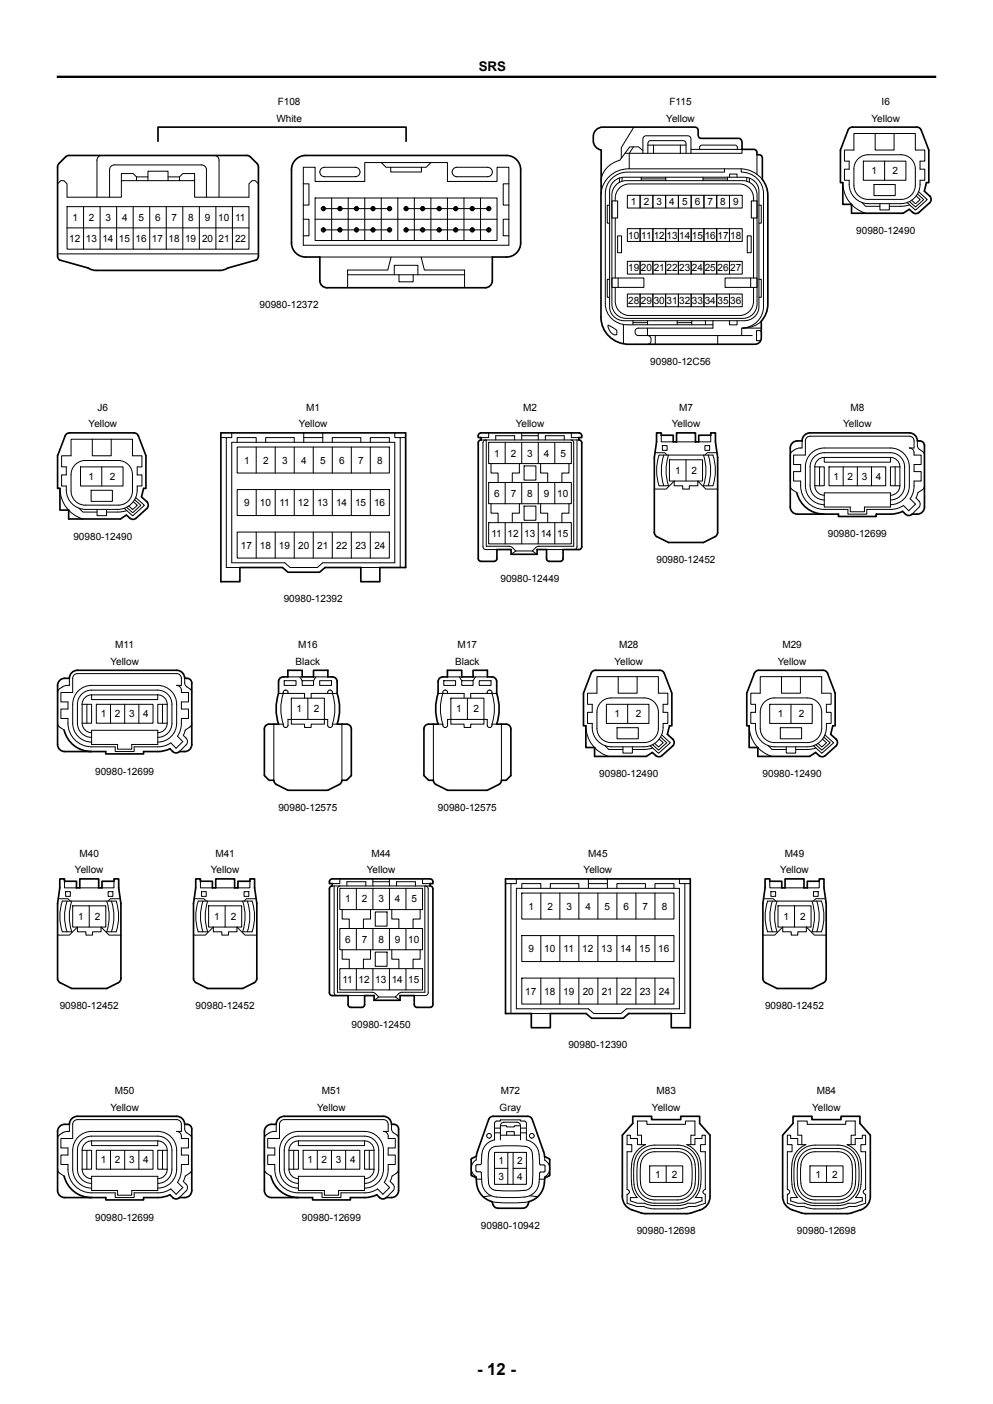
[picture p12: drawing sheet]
<svg xmlns="http://www.w3.org/2000/svg" width="210mm" height="297mm" viewBox="0 0 210 297" stroke-linecap="round" stroke-linejoin="round" font-family="sans-serif">
<g fill="none" stroke="#000" stroke-width=".21">
<path d="M12.2 38.9l.6-.7h.7l.7 .7v2.8h11.5v-3.5h15.5v3.5h11.5v-2.8l.6-.7h.7l.6 .7M21.5 32.9a1 1 0 0 0-1 1v7.8M28.9 38.2v-.8l-.7-.7h-2.5v1.5M28.9 37.4h2.4M31.3 38.2v-2h4.2v2M35.5 37.4h2.5M38 38.2v-.8l.7-.7h2.5v1.5M45.3 32.9a1 1 0 0 1 1 1v7.8M64.1 35.4h2.5v3h10.5v-4h17.5v4h10.5v-3h2.5v16.5h-43.5zM64.1 38.9h1.2v4.5h-1.2M67.9 35.7l.7-.3h6.5a1 1 0 0 1 1 1 1 1 0 0 1-1 1h-6.5a1 1 0 0 1-.9-.6 1 1 0 0 1 .2-1.1zM80.6 34.4l1 1h8.5l1-1"/>
<path d="M82.6 35.4v1h6.5v-1M95.9 35.7l.7-.3h6.5a1 1 0 0 1 1 1 1 1 0 0 1-1 1h-6.5a1 1 0 0 1-.9-.6 1 1 0 0 1 .2-1.1zM107.6 38.9h-1.2v4.5h1.2M129.6 38.6a3.2 3.2 0 0 1 2.4-1.1h25.4a3 3 0 0 1 3.1 2.9v24.5a3 3 0 0 1-3.1 2.9h-25.4a3 3 0 0 1-3.1-2.9v-24.5l.1-.7zM130.5 38.9l1.2-.6 .7-.1h24.7a3 3 0 0 1 3 3.1v23a3 3 0 0 1-3 3h-24.7a3 3 0 0 1-3-3v-23a3.1 3.1 0 0 1 1.1-2.4zM131 37.7v.9M131.6 37.5v.8M134 31.1l-.9 1.3v3.3M134 26.9l-2.6 4.3v2.3M135.6 37.9h5.2M135.6 37.5v.7M136 31.9l-1-.8h-1.8l-2.1 2.8a5 5 0 0 0-4 4.4"/>
<path d="M136 32.4v-3a.67 .67 0 0 1 .6-.7h8.9a.67 .67 0 0 1 .6 .7v3M137 32.4v-2a.62 .62 0 0 1 .5-.6h7a.62 .62 0 0 1 .6 .6v2M137 30.7h8.1M138.2 30.7v1.7M140.8 37.5v.7M143.9 30.7v1.7M146.1 31.6h10.8v.8h-24.7M148 31.6v-.7l.5-.2h6.9l.5 .2v.7M148.7 37.5v.7M148.7 37.9h5.2M153.2 35.7v.7h-20.5a4.6 4.6 0 0 0-4.7 4.5v23.3a4.5 4.5 0 0 0 4.7 4.5h18.1M153.9 37.5v.7"/>
<path d="M154.3 37.5v-.7h1.6v.7M156.8 35.7v.7a4.6 4.6 0 0 1 4.7 4.5v24a4.6 4.6 0 0 1-4.6 4.5v1.6M157.9 37.5v.8M158.5 37.7v.9M160.1 32.7v4.2M161.2 38a6 6 0 0 0-4.7-2.3h-23.5a5.8 5.8 0 0 0-5.9 5.3M178.2 38.6a6.8 6.8 0 0 0 4.9 6.5M180.6 28.2h13v3.5h2v2.4h-1v1.7h1v2.3h-1a4.2 4.2 0 0 1-4.1 5h-6.8a4.2 4.2 0 0 1-4.1-5h-1v-2.3h1v-1.7h-1v-2.4h2zM181.2 33.9a2.99 2.99 0 0 1 2.4-1.2h7a3 3 0 0 1 3 3v3.5a3 3 0 0 1-3 3h-7a3 3 0 0 1-3-3l.1-4.2zM182.6 34.1h9v4h-9zM184.8 39h4.5v2.4h-4.5zM185.1 28.2v3.5h4v-3.5"/>
<path d="M187.1 34.1v4M12.2 53.7h42.4M14.2 43.7h38.5v9h-38.5zM14.2 48.2h38.5M17.7 43.7v9M21.2 43.7v9M23.2 41.7v-5.8a1 1 0 0 1 1-1h18.5a1 1 0 0 1 1 1v5.8M24.7 43.7v9M28.2 43.7v9M31.7 43.7v9M35.2 43.7v9M38.7 43.7v9"/>
<path d="M42.2 43.7v9M45.7 43.7v9M49.2 43.7v9M64.1 46.4h1.2v3.5h-1.2M66.6 41.9h38.5v9h-38.5zM66.6 46.4h38.5M67.6 54.4h36.5M68.3 44.4v-.6h.2v.6M68.3 48.9v-.6h.2v.6M68.4 44.1h14M68.4 48.6h14M70.1 41.9v9"/>
<path d="M71.8 44.4v-.6h.2v.6M71.8 48.9v-.6h.2v.6M73.5 58.1h24.7M73.6 41.9v9M75.3 44.4v-.6h.2v.6M75.3 48.9v-.6h.2v.6M77.1 41.9v9M78.8 44.4v-.6h.2v.6M78.8 48.9v-.6h.2v.6M80.6 41.9v9M82.3 44.4v-.6h.2v.6M82.3 48.9v-.6h.2v.6"/>
<path d="M82.7 54.4l-.7 2.7h-8.5v3.8M83.4 58.1v-2h5v2M84.1 41.9v9M84.4 58.1v1.5h3v-1.5M85.8 44.4v-.6h.2v.6M85.8 48.9v-.6h.2v.6M85.9 44.1h17.5M85.9 48.6h17.5M87.6 41.9v9M89.1 54.4l.7 2.7h8.4v3.8M89.3 44.4v-.6h.2v.6M89.3 48.9v-.6h.2v.6"/>
<path d="M91.1 41.9v9M92.8 44.4v-.6h.2v.6M92.8 48.9v-.6h.2v.6M94.6 41.9v9M96.3 44.4v-.6h.2v.6M96.3 48.9v-.6h.2v.6M98.1 41.9v9M99.8 44.4v-.6h.2v.6M99.8 48.9v-.6h.2v.6M100.3 48.6a.45 .45 0 0 1-.6 .4 .45 .45 0 0 1-.2-.7 .45 .45 0 0 1 .8 .1v.2M100.3 44.1a.45 .45 0 0 0-.6-.4 .45 .45 0 0 0-.2 .7 .45 .45 0 0 0 .8 0v-.3M101.6 41.9v9"/>
<path d="M103.3 44.4v-.6h.2v.6M103.3 48.9v-.6h.2v.6M107.6 46.4h-1.2v3.5h1.2M128.9 43.4h-.5v3.8h.5M128.9 59.1h-.5v3.8h.5M129.4 58.8h6.8v2h-6.8zM129.4 42.5h1.2v3.6h-1.2zM130.1 42.5a3.1 3.1 0 0 1 3-3.6h23.3a3.1 3.1 0 0 1 3 3.6M130.1 46.1v12.7M130.6 49.9h.8v3.6h-.8zM130.7 58.8v2M132.7 41.3h2.7v2.7h-2.7z"/>
<path d="M132.7 48.4h2.7v2.7h-2.7zM132.7 55.3h2.7v2.7h-2.7zM135.4 41.3h2.7v2.7h-2.7zM135.4 48.4h2.7v2.7h-2.7zM135.4 55.3h2.7v2.7h-2.7zM138.1 41.3h2.7v2.7h-2.7zM138.1 48.4h2.7v2.7h-2.7zM138.1 55.3h2.7v2.7h-2.7zM140.8 41.3h2.7v2.7h-2.7zM140.8 48.4h2.7v2.7h-2.7zM140.8 55.3h2.7v2.7h-2.7zM143.5 41.3h2.7v2.7h-2.7z"/>
<path d="M143.5 48.4h2.7v2.7h-2.7zM143.5 55.3h2.7v2.7h-2.7zM146.2 41.3h2.7v2.7h-2.7zM146.2 48.4h2.7v2.7h-2.7zM146.2 55.3h2.7v2.7h-2.7zM148.9 41.3h2.7v2.7h-2.7zM148.9 48.4h2.7v2.7h-2.7zM148.9 55.3h2.7v2.7h-2.7zM151.6 41.3h2.7v2.7h-2.7zM151.6 48.4h2.7v2.7h-2.7zM151.6 55.3h2.7v2.7h-2.7zM153.3 58.8h6.8v2h-6.8z"/>
<path d="M154.3 41.3h2.7v2.7h-2.7zM154.3 48.4h2.7v2.7h-2.7zM154.3 55.3h2.7v2.7h-2.7zM158 49.9h.9v3.6h-.9zM158.8 58.8v2M158.9 42.5h1.2v3.6h-1.2zM159.4 46.1v12.7M160.5 43.4h.5v3.8h-.5M160.5 59.1h.5v3.8h-.5M182.3 42.8l.8 .8h3M186.1 43.1v1.3h2v-1.3M188.1 43.6h2.4"/>
<path d="M192.4 43.3l-1.9 .3M193.7 41.4l.9 .8-1 .9-.8-.7M194 41l1.4 1.2-1.8 1.6-1.3-1.2M194.3 40.6l1.8 1.6-2.5 2.3-1.8-1.6M128.6 68.8l1.8 1.1v.9a1.61 1.61 0 0 1-1.8-1.6zM130.1 60.8v2.9a3 3 0 0 0 3 3h23.3a3 3 0 0 0 3-3v-2.9M131.8 68.6v4.1M132.7 62.2h2.7v2.7h-2.7zM133.9 68.3h3M133.9 67.8v.9M135.4 62.2h2.7v2.7h-2.7zM136.9 67.8v.9"/>
<path d="M136.9 69.4v1.6M137 71h22.1M138.1 62.2h2.7v2.7h-2.7zM138.6 71v1.8M140.8 62.2h2.7v2.7h-2.7zM143.2 67.8v.9M143.2 68.3h3.1M143.5 62.2h2.7v2.7h-2.7zM146.2 62.2h2.7v2.7h-2.7zM146.3 67.8v.9M148.9 62.2h2.7v2.7h-2.7zM149.2 67.8v.9"/>
<path d="M150.8 67.9v1.5h-15.8a.79 .79 0 0 0-.7 .8 .79 .79 0 0 0 .7 .8h2a.96 .96 0 0 1 .7 .9 .96 .96 0 0 1-.7 .9M151.6 62.2h2.7v2.7h-2.7zM151.8 71v1.8M154.3 62.2h2.7v2.7h-2.7zM154.3 67.9v.8h1.6v-.8M157 69.4h4M161 68l-.9 .6-1.1 .5-1.9 .3M161 69.9h-1v2.2h.8M15 92.9h13v3.5h2v2.4h-1v1.7h1v2.3h-1a4.2 4.2 0 0 1-4.1 5h-6.8a4.2 4.2 0 0 1-4.1-5h-1v-2.3h1v-1.7h-1v-2.4h2zM15.7 98.5a2.99 2.99 0 0 1 2.3-1.1h7a3 3 0 0 1 3 3v3.5a3 3 0 0 1-3 3h-7a3 3 0 0 1-3-3l.1-4.2zM17 98.8h9v4h-9zM19.5 92.9v3.5h4v-3.5"/>
<path d="M21.5 98.8v4M47.9 92.6v27.5h2.8M49 91.6v1h-2.3M49 93.6h34.5v25.5h-15.2l-1.2 1h-5.7l-1.2-1h-11.2zM50.2 94.6h32.1v5.5h-32.1zM50.2 93.6v-1h4v1M54.2 94.6v5.5M56.2 93.6v-1h6v1M58.2 94.6v5.5M62.2 94.6v5.5M64.2 92.6h4.1M64.2 91.6v2"/>
<path d="M66.2 94.6v5.5M68.3 91.6v2M70.3 93.6v-1h6v1M70.3 94.6v5.5M74.3 94.6v5.5M78.3 93.6v-1h4v1M78.3 94.6v5.5M83.5 91.6v1h2.3M84.6 92.6v27.5M101.7 93.1h20.7M102.7 93.1a.6 .6 0 0 0-.6 .6v22a.6 .6 0 0 0 .6 .6h2.4M102.8 93.1v22.5h4.9a1.79 1.79 0 0 1 1.4 1"/>
<path d="M103.3 93.6h17.5v4.5h-17.5zM103.3 91.6v1h-1.6M103.8 98.1v2h1.5v2M104.8 93.1v-.9h4v.9M106.8 93.6v4.5M109.8 98.1v2h-1.5v2M110.3 91.6v1.5M110.3 93.6v4.5M110.3 92.2h3.5M110.8 98.6h2.5v3h-2.5zM113.8 91.6v1.5M113.8 93.6v4.5"/>
<path d="M114.3 98.1v2h1.5v2M115.3 93.1v-.9h4v.9M117.3 93.6v4.5M120.3 98.1v2h-1.5v2M120.7 93.1a.6 .6 0 0 1 .6 .6v21.9h-7.3a1.79 1.79 0 0 0-1.4 1M120.8 91.6v1h1.6M122 93.1v22.6a.6 .6 0 0 1-.6 .6M138.5 95.8h2.1l.5 .5M139.8 92.1v1.4h2.6M140.1 94.3h1v1h-1zM140.4 96.3a10.3 10.3 0 0 0 0 6.5M141.4 96.3a10.3 10.3 0 0 0 0 6.5h-2a10.4 10.4 0 0 1 0-6.5h11.4a10.3 10.3 0 0 1 0 6.5h-2a10.3 10.3 0 0 0 0-6.5"/>
<path d="M141.6 97.3h7v4.5h-7zM143.1 93.5h4M145.1 97.3v4.5M149.1 94.3h1v1h-1zM149.8 96.3a10.3 10.3 0 0 1 0 6.5M150.3 92.1v1.4h-2.5M151.6 95.8h-2l-.5 .5M169.6 93.3v1.5a2.53 2.53 0 0 0-2.4 1.3l-.1 5.7M170.6 92.6l.7-.3h21a1 1 0 0 1 1 1v1.5h-1a1.12 1.12 0 0 1 1 1.5h1.5v2h-1.5v1.5h1.5v2h-1.5l-.1 1.9-.7 1.8 1.1 1.1-1.4 1.5-1.1-1.2-1.3 .7-1 .1-5.5 .1v1h-4v-1h-5a5.1 5.1 0 0 1-5-6h-1.5v-2h1.5v-1.5h-1.5v-2h2.5v-3zM172.3 98.8h2v4h-2M172.3 98.8v4M173.3 98.8v4"/>
<path d="M174.3 96.8a2 2 0 0 0-2 2M174.3 96.8v1h14v-1M174.3 96.8h14M175.3 98.8h12v4h-12zM178.3 98.8v4M181.3 98.8v4M184.3 98.8v4M188.3 96.8a2 2 0 0 1 2 2M189.3 98.8v4M190.3 98.8h-2v4h2M190.3 98.8v4M194 93.3a1.85 1.85 0 0 0 1.3 2.3l.2 .7"/>
<path d="M12.7 103.3a6.8 6.8 0 0 0 4.8 6.5M16.7 107.5l.8 .8h3M19.3 103.7h4.5v2.4h-4.5zM20.5 107.8v1.3h2v-1.3M26.8 108l-1.5 .3h-2.8M28.2 106.1l.8 .8-.9 .9-.9-.8M28.5 105.7l1.3 1.2-1.7 1.6-1.3-1.2M28.7 105.2l1.8 1.7-2.4 2.2-1.8-1.6M50.2 103.6h32.1v5.5h-32.1zM50.2 112.6h32.1v5.5h-32.1zM54.2 103.6v5.5M54.2 112.6v5.5"/>
<path d="M58.2 103.6v5.5M58.2 112.6v5.5M62.2 103.6v5.5M62.2 112.6v5.5M66.2 103.6v5.5M66.2 112.6v5.5M70.3 103.6v5.5M70.3 112.6v5.5M74.3 103.6v5.5M74.3 112.6v5.5M78.3 103.6v5.5M78.3 112.6v5.5"/>
<path d="M103.3 102.1h17.5v4.5h-17.5zM103.3 110.6h17.5v4.5h-17.5zM103.8 106.6v2h1.5v2M106.8 102.1v4.5M106.8 110.6v4.5M109.1 116.6h3.5M109.1 116.6l-1 .7M109.8 106.6v2h-1.5v2M110.3 102.1v4.5M110.3 110.6v4.5M110.8 107.1h2.5v3h-2.5zM112.6 116.6l1 .7"/>
<path d="M113.8 102.1v4.5M113.8 110.6v4.5M114.3 106.6v2h1.5v2M115.6 116.3h3.5M117.3 102.1v4.5M117.3 110.6v4.5M120.3 106.6v2h-1.5v2M138.4 103.5h2.5l1.7-1.7v1h1.8v.7h1.4v-.7h1.8v-1l1.7 1.7h2.5M167.1 102.8l.1 .2a1.99 1.99 0 0 0 1.3 1.2M172.3 102.8a2 2 0 0 0 2 2M174.3 104.3h14v3h-5.5v1h-3v-1h-5.5zM174.3 106.8a4 4 0 0 1-4-4v-4a4 4 0 0 1 4-4h14a4 4 0 0 1 4 4v4a4 4 0 0 1-4 4"/>
<path d="M174.3 105.8a3 3 0 0 1-3-3v-4a3 3 0 0 1 3-3h14a3 3 0 0 1 3 3v4a3 3 0 0 1-3 3M190.3 102.8a2 2 0 0 1-2 2M195.5 102.8v.2a1.99 1.99 0 0 1-1.4 1.2l-.4 1.1 .6 .6a1 1 0 0 1 0 1.4l-1.4 1.5M76.3 120.1h4M12.2 153v.2a1.99 1.99 0 0 0 1.4 1.2M14.7 143.5v1.5a2.53 2.53 0 0 0-2.5 1.3v5.7M15.7 142.8l.7-.3h21a1 1 0 0 1 1 1v1.5h-1a1.12 1.12 0 0 1 1 1.5h1.5v2h-1.5v1.5h1.5v2h-1.5l-.1 2-.8 1.7 1.2 1.2-1.5 1.4-1.1-1.1-1.3 .6-.9 .2h-5.5v1h-4v-1h-5a5.1 5.1 0 0 1-5-6h-1.5v-2h1.5v-1.5h-1.5v-2h2.5v-3zM17.4 153a2 2 0 0 0 2 2M17.4 149h2v4h-2M17.4 149v4M18.4 149v4M19.4 147a2 2 0 0 0-2 2"/>
<path d="M19.4 147v1h14v-1M19.4 154.5h14v3h-5.5v1h-3v-1h-5.5zM19.4 147h14M19.4 157a4 4 0 0 1-4-4v-4a4 4 0 0 1 4-4h14a4 4 0 0 1 4 4v4a4 4 0 0 1-4 4M19.4 156a3 3 0 0 1-3-3v-4a3 3 0 0 1 3-3h14a3 3 0 0 1 3 3v4a3 3 0 0 1-3 3M20.4 149h12v4h-12zM23.4 149v4M26.4 149v4M29.4 149v4M33.4 147a2 2 0 0 1 2 2M34.4 149v4M35.4 149h-2v4h2"/>
<path d="M35.4 149v4M35.4 153a2 2 0 0 1-2 2M39.1 143.5a1.85 1.85 0 0 0 1.2 2.4l.3 .6M40.6 153l-.1 .2a1.99 1.99 0 0 1-1.3 1.2l-.4 1.2 .6 .6a1 1 0 0 1 0 1.4l-1.5 1.4M57.9 153.2v11.9M58.9 153.2h1M58.9 146.7h5.5v1M59.9 153.2a.52 .52 0 0 0 .4 .7 .52 .52 0 0 0 .6-.5v-1.2h.7v1h2.8v.7h1.4v-.7h2.8v-1h.7v1.2a.52 .52 0 0 0 .6 .5 .52 .52 0 0 0 .4-.7M60.1 144h2.5v1h-2.5zM60.9 143.2h3M60.9 146.7a.53 .53 0 0 0-.5-.7 .53 .53 0 0 0-.5 .7 10.3 10.3 0 0 0 0 6.5M61.6 147.7h7v4.5h-7z"/>
<path d="M63.4 143.2l.5 .8M63.9 144h2.4v1h-2.4zM65.1 147.7v4.5M66.3 143.2h3M66.8 143.2l-.5 .8M67.6 144h2.5v1h-2.5zM69.3 146.7a.53 .53 0 0 1 .5-.7 .53 .53 0 0 1 .5 .7 10.3 10.3 0 0 1 0 6.5M70.3 153.2h1M71.3 146.7h-5.5v1M72.3 153.2v11.9M91.7 153.2v11.9M92.7 146.7h5.4v1"/>
<path d="M92.7 153.2h1M93.7 153.2a.52 .52 0 0 0 .3 .7 .52 .52 0 0 0 .6-.5v-1.2h.7v1h2.8v.7h1.4v-.7h2.8v-1h.7v1.2a.52 .52 0 0 0 .7 .5 .52 .52 0 0 0 .3-.7M93.8 144h2.5v1h-2.5zM94.6 143.2h3M94.6 146.7a.53 .53 0 0 0-.5-.7 .53 .53 0 0 0-.4 .7 10.3 10.3 0 0 0 0 6.5M95.3 147.7h7v4.5h-7zM97.1 143.2l.5 .8M97.6 144h2.4v1h-2.4zM98.8 147.7v4.5M100 143.2h3.1M100.5 143.2l-.5 .8M101.3 144h2.5v1h-2.5z"/>
<path d="M103 146.7a.53 .53 0 0 1 .5-.7 .53 .53 0 0 1 .5 .7 10.3 10.3 0 0 1 0 6.5M104 153.2h1M105 146.7h-5.5v1M106 153.2v11.9M123.9 153.5a6.8 6.8 0 0 0 4.8 6.5M126.2 143.1h13v3.5h2v2.4h-1v1.7h1v2.3h-1a4.2 4.2 0 0 1-4.1 5h-6.8a4.2 4.2 0 0 1-4.1-5h-1v-2.3h1v-1.7h-1v-2.4h2zM126.9 148.8a2.99 2.99 0 0 1 2.3-1.2h7a3 3 0 0 1 3 3v3.5a3 3 0 0 1-3 3h-7a3 3 0 0 1-3-3l.1-4.2zM127.9 157.7l.8 .8h3M128.2 149h9v4h-9zM130.5 153.9h4.5v2.4h-4.5zM130.7 143.1v3.5h4v-3.5M131.7 158v1.3h2v-1.3"/>
<path d="M132.7 149v4M138 158.2l-1.5 .3h-2.8M139.4 156.3l.9 .8-1 .9-.9-.7M139.7 155.9l1.3 1.2-1.7 1.6-1.3-1.2M139.9 155.5l1.9 1.6-2.5 2.3-1.8-1.6M158.4 153.5a6.8 6.8 0 0 0 4.9 6.5M160.8 143.1h13v3.5h2v2.4h-1v1.7h1v2.3h-1a4.2 4.2 0 0 1-4.1 5h-6.8a4.2 4.2 0 0 1-4.1-5h-1v-2.3h1v-1.7h-1v-2.4h2zM161.4 148.8a2.99 2.99 0 0 1 2.4-1.2h7a3 3 0 0 1 3 3v3.5a3 3 0 0 1-3 3h-7a3 3 0 0 1-3-3l.1-4.2zM162.5 157.7l.8 .8h3M162.8 149h9v4h-9zM165 153.9h4.5v2.4h-4.5zM165.3 143.1v3.5h4v-3.5"/>
<path d="M166.3 158v1.3h2v-1.3M167.3 149v4M172.6 158.2l-1.5 .3h-2.8M173.9 156.3l.9 .8-1 .9-.8-.7M174.2 155.9l1.3 1.2-1.7 1.6-1.3-1.2M174.5 155.5l1.8 1.6-2.5 2.3-1.8-1.6M12.2 197.8h2.5l1.7-1.7v1h1.8v.7h1.4v-.7h1.8v-1l1.7 1.7h2.5M12.3 190.1h2.1l.5 .5M13.6 186.4v1.4h2.6M13.9 188.6h1v1h-1zM14.2 190.6a10.3 10.3 0 0 0 0 6.5M15.2 190.6a10.3 10.3 0 0 0 0 6.5h-2a10.4 10.4 0 0 1 0-6.5h11.4a10.3 10.3 0 0 1 0 6.5h-2a10.3 10.3 0 0 0 0-6.5"/>
<path d="M15.4 191.6h7v4.5h-7zM16.9 187.8h4M18.9 191.6v4.5M22.9 188.6h1v1h-1zM23.6 190.6a10.3 10.3 0 0 1 0 6.5M24.1 186.4v1.4h-2.5M25.4 190.1h-2l-.5 .5M40.9 197.8h2.5l1.7-1.7v1h1.8v.7h1.4v-.7h1.8v-1l1.7 1.7h2.5M41.1 190.1h2l.5 .5M42.4 186.4v1.4h2.5M42.6 188.6h1v1h-1zM42.9 190.6a10.3 10.3 0 0 0 0 6.5"/>
<path d="M43.9 190.6a10.3 10.3 0 0 0 0 6.5h-2a10.4 10.4 0 0 1 0-6.5h11.4a10.3 10.3 0 0 1 0 6.5h-2a10.3 10.3 0 0 0 0-6.5M44.1 191.6h7v4.5h-7zM45.6 187.8h4M47.6 191.6v4.5M51.6 188.6h1v1h-1zM52.3 190.6a10.3 10.3 0 0 1 0 6.5M52.8 186.4v1.4h-2.5M54.2 190.1h-2.1l-.5 .5M70.3 187.4h20.7M70.7 187.4v22.6a.6 .6 0 0 0 .6 .6M71.9 187.9h17.5v4.5h-17.5zM71.9 196.4h17.5v4.5h-17.5z"/>
<path d="M71.9 185.9v1h-1.6M72 187.4a.6 .6 0 0 0-.6 .6v21.9h7.3a1.79 1.79 0 0 1 1.4 1M72.4 192.4v2h1.5v2M73.4 187.4v-.9h4v.9M75.4 187.9v4.5M75.4 196.4v4.5M78.4 192.4v2h-1.5v2M78.9 185.9v1.5M78.9 187.9v4.5M78.9 196.4v4.5M78.9 186.5h3.5M79.4 192.9h2.5v3h-2.5z"/>
<path d="M82.4 185.9v1.5M82.4 187.9v4.5M82.4 196.4v4.5M82.9 192.4v2h1.5v2M83.9 187.4v-.9h4v.9M85.9 187.9v4.5M85.9 196.4v4.5M88.9 192.4v2h-1.5v2M89.4 185.9v1h1.6M89.9 187.4v22.5h-4.9a1.79 1.79 0 0 0-1.4 1M90 187.4a.6 .6 0 0 1 .6 .6v22a.6 .6 0 0 1-.6 .6h-2.4M108.1 186.9v27.5"/>
<path d="M109.2 185.9v1h-2.3M109.2 187.9h34.5v25.5h-11.2l-1.2 1h-5.7l-1.2-1h-15.2zM110.4 188.9h32.1v5.5h-32.1zM110.4 197.9h32.1v5.5h-32.1zM110.4 187.9v-1h4v1M114.4 188.9v5.5M114.4 197.9v5.5M116.4 187.9v-1h6v1M118.4 188.9v5.5M118.4 197.9v5.5M122.4 188.9v5.5M122.4 197.9v5.5"/>
<path d="M124.4 185.9v2M124.4 186.9h4.1M126.4 188.9v5.5M126.4 197.9v5.5M128.5 185.9v2M130.5 187.9v-1h6v1M130.5 188.9v5.5M130.5 197.9v5.5M134.5 188.9v5.5M134.5 197.9v5.5M138.5 187.9v-1h4v1M138.5 188.9v5.5"/>
<path d="M138.5 197.9v5.5M143.7 185.9v1h2.3M144.8 186.9v27.5h-2.8M161.3 197.8h2.5l1.7-1.7v1h1.8v.7h1.4v-.7h1.8v-1l1.7 1.7h2.5M161.5 190.1h2l.5 .5M162.8 186.4v1.4h2.5M163 188.6h1v1h-1zM163.3 190.6a10.3 10.3 0 0 0 0 6.5M164.3 190.6a10.3 10.3 0 0 0 0 6.5h-2a10.4 10.4 0 0 1 0-6.5h11.4a10.3 10.3 0 0 1 0 6.5h-2a10.3 10.3 0 0 0 0-6.5M164.5 191.6h7v4.5h-7zM166 187.8h4M168 191.6v4.5"/>
<path d="M172 188.6h1v1h-1zM172.7 190.6a10.3 10.3 0 0 1 0 6.5M173.3 186.4v1.4h-2.6M174.6 190.1h-2.1l-.5 .5M71.9 204.9h17.5v4.5h-17.5zM72.4 200.9v2h1.5v2M73.6 210.6h3.5M75.4 204.9v4.5M78.4 200.9v2h-1.5v2M78.9 204.9v4.5M79.4 201.4h2.5v3h-2.5zM80.1 210.9h3.5"/>
<path d="M80.1 210.9l-1 .7M82.4 204.9v4.5M82.9 200.9v2h1.5v2M83.6 210.9l1 .7M85.9 204.9v4.5M88.9 200.9v2h-1.5v2M110.4 206.9h32.1v5.5h-32.1zM112.4 214.4h4M114.4 206.9v5.5M118.4 206.9v5.5M122.4 206.9v5.5M126.4 206.9v5.5"/>
<path d="M130.5 206.9v5.5M134.5 206.9v5.5M138.5 206.9v5.5M14.7 237.8v1.5a2.53 2.53 0 0 0-2.5 1.3v.3M15.7 237.1l.7-.3h21a1 1 0 0 1 1 1v1.5h-1a1.12 1.12 0 0 1 1 1.5h1.5v2h-1.5v1.5h1.5v2h-1.5l-.1 2-.8 1.8 1.2 1.1-1.5 1.4-1.1-1.1-1.3 .6-.9 .2h-5.5v1h-4v-1h-5a5.1 5.1 0 0 1-5-6h-1.5v-2h1.5v-1.5h-1.5v-2h2.5v-3zM39.1 237.8a1.85 1.85 0 0 0 1.2 2.4l.3 .7M58.4 237.8v1.5a2.53 2.53 0 0 0-2.5 1.3v.3M59.4 237.1l.7-.3h21a1 1 0 0 1 1 1v1.5h-1a1.12 1.12 0 0 1 1 1.5h1.5v2h-1.5v1.5h1.5v2h-1.5l-.1 2-.7 1.8 1.1 1.1-1.4 1.4-1.1-1.1-1.4 .6-.9 .2h-5.5v1h-4v-1h-5a5.1 5.1 0 0 1-5-6h-1.5v-2h1.5v-1.5h-1.5v-2h2.5v-3zM82.8 237.8a1.85 1.85 0 0 0 1.2 2.4l.3 .7M104.6 238.6h1.2M104.6 239.6h1.2M105.8 237l-1 .2-.2 .2v3.7a3.7 3.7 0 0 0-2.8 4.3l-.1 .9-.8 .1-.3 .2 .1 1.2 1 .1 .1 .6a5.1 5.1 0 0 0 1.3 4 6.5 6.5 0 0 0 4.1 .8h2.9a3.7 3.7 0 0 0 4-4.4l.1-.9 .8-.1 .3-.2-.1-1.2-.8-.1-.3-.2a7.8 7.8 0 0 0-.7-3.8 3.3 3.3 0 0 0-2.1-1.3v-3.7l-.2-.2-1-.2"/>
<path d="M105.8 238.1a.75 .75 0 0 1 .8-.7h2.7a.75 .75 0 0 1 .8 .7M105.8 237h.1M110.1 237h-4.3M110.1 238.6h1.2M110.1 239.6h1.2M110.1 237h.1M12.2 247.3v.3a1.99 1.99 0 0 0 1.4 1.2M12.2 240.8v5.5M17.4 247.3a2 2 0 0 0 2 2M17.4 243.3h2v4h-2M17.4 243.3v4M18.4 243.3v4"/>
<path d="M19.4 241.3a2 2 0 0 0-2 2M19.4 241.3v1h14v-1M19.4 248.8h14v3h-5.5v1h-3v-1h-5.5zM19.4 241.3h14M19.4 251.3a4 4 0 0 1-4-4v-4a4 4 0 0 1 4-4h14a4 4 0 0 1 4 4v4a4 4 0 0 1-4 4M19.4 250.3a3 3 0 0 1-3-3v-4a3 3 0 0 1 3-3h14a3 3 0 0 1 3 3v4a3 3 0 0 1-3 3M20.4 243.3h12v4h-12zM23.4 243.3v4M26.4 243.3v4M29.4 243.3v4M33.4 241.3a2 2 0 0 1 2 2M34.4 243.3v4"/>
<path d="M35.4 243.3h-2v4h2M35.4 243.3v4M35.4 247.3a2 2 0 0 1-2 2M40.6 247.3l-.1 .3a1.99 1.99 0 0 1-1.3 1.2l-.4 1.1 .6 .6a1 1 0 0 1 0 1.4l-1.5 1.4M55.9 247.3v.3a1.99 1.99 0 0 0 1.4 1.2M55.9 240.8v5.5M61.1 247.3a2 2 0 0 0 2 2M61.1 243.3h2v4h-2M61.1 243.3v4M62.1 243.3v4M63.1 241.3a2 2 0 0 0-2 2M63.1 241.3v1h14v-1"/>
<path d="M63.1 248.8h14v3h-5.5v1h-3v-1h-5.5zM63.1 241.3h14M63.1 251.3a4 4 0 0 1-4-4v-4a4 4 0 0 1 4-4h14a4 4 0 0 1 4 4v4a4 4 0 0 1-4 4M63.1 250.3a3 3 0 0 1-3-3v-4a3 3 0 0 1 3-3h14a3 3 0 0 1 3 3v4a3 3 0 0 1-3 3M64.1 243.3h12v4h-12zM67.1 243.3v4M70.1 243.3v4M73.1 243.3v4M77.1 241.3a2 2 0 0 1 2 2M78.1 243.3v4M79.1 243.3h-2v4h2M79.1 243.3v4"/>
<path d="M79.1 247.3a2 2 0 0 1-2 2M84.3 247.3v.3a1.99 1.99 0 0 1-1.4 1.2l-.4 1.1 .6 .6a1 1 0 0 1 0 1.4l-1.4 1.4M100.7 249.4h1.2M100.7 244.6a1.04 1.04 0 0 1-.4 1.1 2.19 2.19 0 0 0 .4 3.3v.1M103.9 252.9l-1.7 .3M104 242.8a11.3 11.3 0 0 1 4.7-.4h.8a3.4 3.4 0 0 1 2.8 .8 12 12 0 0 1 .4 4.7v.8a3.4 3.4 0 0 1-.8 2.8 11.5 11.5 0 0 1-4.7 .4h-.8a3.4 3.4 0 0 1-2.8-.8 11.9 11.9 0 0 1-.4-4.7v-.7a3.5 3.5 0 0 1 .8-2.9zM104.6 243.8h6.7v6.7h-6.7zM104.6 247.2h2.8M105.8 240.1h4.3M107.1 240.1v-.7h1.7v.7M107.4 243.8v6.7M108.5 247.2h2.8"/>
<path d="M108.5 243.8v6.7M110.1 241.1v-3h-1.3v.3h-1.7v-.3h-1.3v3M111.9 254.2l-3.9 .3-4-.3M112 252.9l1.7 .3M114.1 249.4h1.1M115.2 244.6v.3a.64 .64 0 0 0 .5 .9 2.13 2.13 0 0 1-.5 3.3v.1M132.6 240.1h.7v.7h1.5v1.3h1.7a5.2 5.2 0 0 0-3 5.4 8.8 8.8 0 0 0 .9 5.4l.4 .4h-1.5v.7l1.5 .5h1.5l1.3 .5h.9h5.3l1.7-.5h1.5l1.5-.5v-.7h-1.5a6 6 0 0 0 1.3-4.6 7.6 7.6 0 0 0-1.4-5.4l-1.7-1.2h1.8v-1.3h1.5v-.7h.7v2h-1v1.5h1v8a.5 .5 0 0 0-.5 .5 .5 .5 0 0 0 .5 .5v1.9l-2.1 .7h-1.5l-1.3 .5h-1h-5.3l-1.8-.5h-1.5l-2.1-.7v-1.9a.5 .5 0 0 0 .5-.5 .5 .5 0 0 0-.5-.5v-8h1v-1.5h-1zM135.2 243.6a4.4 4.4 0 0 1 3.3-1.4h4.8a4.6 4.6 0 0 1 4.5 5.3v.6a7.1 7.1 0 0 1-1.3 5 4.4 4.4 0 0 1-3.2 1.4h-4.8a4.6 4.6 0 0 1-4.5-5.2v-.6a7.1 7.1 0 0 1 1.2-5.1zM135.7 242.1v-2h-.9v-3h2v.7h8.2v-.7h2v3h-.9v2M136 243.9a3.7 3.7 0 0 1 2.5-1h4.8a3.9 3.9 0 0 1 3.8 4.6v.6a6.1 6.1 0 0 1-1.3 4.8 3.7 3.7 0 0 1-2.5 .9h-4.8a3.9 3.9 0 0 1-3.8-4.5v-.6a6.1 6.1 0 0 1 1.3-4.8zM136.2 244.6a2.99 2.99 0 0 1 2.3-1h4.8a3.1 3.1 0 0 1 3 3.4 11.7 11.7 0 0 1-.4 4.6 2.98 2.98 0 0 1-2.6 1.5h-4.8a3.1 3.1 0 0 1-3.1-3.3 11.7 11.7 0 0 1 .5-4.7zM137.4 246.6h7v3.5h-7z"/>
<path d="M140.9 246.6v3.5M166.5 240.1h.7v.7h1.5v1.3h1.7a5.2 5.2 0 0 0-3 5.4 8.8 8.8 0 0 0 .9 5.4l.4 .4h-1.5v.7l1.5 .5h1.5l1.3 .5h.9h5.3l1.7-.5h1.5l1.5-.5v-.7h-1.5a6 6 0 0 0 1.3-4.6 7.6 7.6 0 0 0-1.4-5.4l-1.7-1.2h1.8v-1.3h1.5v-.7h.7v2h-1v1.5h1v8a.5 .5 0 0 0-.5 .5 .5 .5 0 0 0 .5 .5v1.9l-2.1 .7h-1.5l-1.3 .5h-1h-5.3l-1.8-.5h-1.5l-2.1-.7v-1.9a.5 .5 0 0 0 .5-.5 .5 .5 0 0 0-.5-.5v-8h1v-1.5h-1zM169.1 243.6a4.4 4.4 0 0 1 3.3-1.4h4.8a4.6 4.6 0 0 1 4.5 5.3v.6a7.1 7.1 0 0 1-1.3 5 4.4 4.4 0 0 1-3.2 1.4h-4.8a4.6 4.6 0 0 1-4.5-5.2v-.6a7.1 7.1 0 0 1 1.2-5.1zM169.6 242.1v-2h-.9v-3h2v.7h8.2v-.7h2v3h-.9v2M169.9 243.9a3.7 3.7 0 0 1 2.5-1h4.8a3.9 3.9 0 0 1 3.8 4.6v.6a6.1 6.1 0 0 1-1.3 4.8 3.7 3.7 0 0 1-2.5 .9h-4.8a3.9 3.9 0 0 1-3.8-4.5v-.6a6.1 6.1 0 0 1 1.3-4.8zM170.1 244.6a2.99 2.99 0 0 1 2.3-1h4.8a3.1 3.1 0 0 1 3 3.4 11.7 11.7 0 0 1-.4 4.6 2.98 2.98 0 0 1-2.6 1.5h-4.8a3.1 3.1 0 0 1-3.1-3.3 11.7 11.7 0 0 1 .5-4.7zM171.3 246.6h7v3.5h-7zM174.8 246.6v3.5"/>
<circle cx="68.4" cy="48.6" r=".45"/>
<circle cx="68.4" cy="48.6" r=".34"/>
<circle cx="68.4" cy="44.1" r=".45"/>
<circle cx="68.4" cy="44.1" r=".34"/>
<circle cx="71.9" cy="48.6" r=".45"/>
<circle cx="71.9" cy="48.6" r=".34"/>
<circle cx="71.9" cy="44.1" r=".45"/>
<circle cx="71.9" cy="44.1" r=".34"/>
<circle cx="75.4" cy="48.6" r=".45"/>
<circle cx="75.4" cy="48.6" r=".34"/>
<circle cx="75.4" cy="44.1" r=".45"/>
<circle cx="75.4" cy="44.1" r=".34"/>
<circle cx="78.9" cy="48.6" r=".45"/>
<circle cx="78.9" cy="48.6" r=".34"/>
<circle cx="78.9" cy="44.1" r=".45"/>
<circle cx="78.9" cy="44.1" r=".34"/>
<circle cx="82.4" cy="48.6" r=".45"/>
<circle cx="82.4" cy="48.6" r=".34"/>
<circle cx="82.4" cy="44.1" r=".45"/>
<circle cx="82.4" cy="44.1" r=".34"/>
<circle cx="85.9" cy="48.6" r=".45"/>
<circle cx="85.9" cy="48.6" r=".34"/>
<circle cx="85.9" cy="44.1" r=".45"/>
<circle cx="85.9" cy="44.1" r=".34"/>
<circle cx="89.4" cy="48.6" r=".45"/>
<circle cx="89.4" cy="48.6" r=".34"/>
<circle cx="89.4" cy="44.1" r=".45"/>
<circle cx="89.4" cy="44.1" r=".34"/>
<circle cx="92.9" cy="48.6" r=".45"/>
<circle cx="92.9" cy="48.6" r=".34"/>
<circle cx="92.9" cy="44.1" r=".45"/>
<circle cx="92.9" cy="44.1" r=".34"/>
<circle cx="96.4" cy="48.6" r=".45"/>
<circle cx="96.4" cy="48.6" r=".34"/>
<circle cx="96.4" cy="44.1" r=".45"/>
<circle cx="96.4" cy="44.1" r=".34"/>
<circle cx="99.9" cy="48.6" r=".34"/>
<circle cx="99.9" cy="44.1" r=".34"/>
<circle cx="103.4" cy="48.6" r=".45"/>
<circle cx="103.4" cy="48.6" r=".34"/>
<circle cx="103.4" cy="44.1" r=".45"/>
<circle cx="103.4" cy="44.1" r=".34"/>
<circle cx="103.4" cy="240.3" r=".5"/>
<circle cx="112.5" cy="240.3" r=".5"/>
</g>
<g fill="none" stroke="#000" stroke-width=".35">
<path d="M13.9 33.2l.7-.3h37.6l.5 .1 1.7 1.6 .2 .7v18.9l-.1 .4-.3 .4-6 1.7-1 .4-.7 .1h-26.5l-7.4-2.2-.3-.4-.1-.4v-18.9l.3-.7zM33.4 29.9v-3h52.5v3M62.3 34a2.99 2.99 0 0 1 2.3-1.1h42.5a3 3 0 0 1 3 3v15.5a3 3 0 0 1-3 3h-3v5a1.5 1.5 0 0 1-1.5 1.5h-33.5a1.5 1.5 0 0 1-1.5-1.5v-5h-3a3 3 0 0 1-3-3v-15.5l.1-.7zM126.1 27.5l.8-.5 .6-.1h19.5a.71 .71 0 0 1 .7 .7v1a.66 .66 0 0 0 .5 .7h8a.8 .8 0 0 1 .7 .8v1.5h2.5a.67 .67 0 0 1 .7 .7v.4a.84 .84 0 0 1 1.1 .7v4.6l.9 1.5 .3 1.8v23l-.3 1.8-.5 1-.6 .9v3.5a1.32 1.32 0 0 1-1.4 1.3h-26.6a5.8 5.8 0 0 1-5.9-5.7v-35.4a2.21 2.21 0 0 1-1.6-2.8v-.6zM179.5 27.3l.8-.4h13.6a.98 .98 0 0 1 .9 .6l1.6 4.2v6.9h-.5l-.4 1.8 1.1 1.1a1 1 0 0 1 0 1.4l-2.2 2a.99 .99 0 0 1-1.4 0l-.7-.6-1.3 .8h-10.9v-1.9h-1.9v-4.6h-.5v-6.9zM13.9 91.9l.8-.3h13.6a.98 .98 0 0 1 1 .6l1.6 4.2v6.9h-.5l-.5 1.8 1.2 1a1 1 0 0 1-.1 1.5l-2.2 2a.99 .99 0 0 1-1.3 0l-.8-.6-1.2 .8h-11v-1.9h-1.8v-4.6h-.5v-6.9zM46.7 91.6h39.1v28.5h-5.5v2.9h-4v-2.9h-7.6l-1.1 1h-6.7l-1.2-1h-9v2.9h-4zM101.3 91.7l.4-.1h20.7a.71 .71 0 0 1 .6 1h-.6v.5a.6 .6 0 0 1 .6 .6v22a.6 .6 0 0 1-.6 .6h-3.3v1.9a.6 .6 0 0 1-.6 .6h-2.3a.6 .6 0 0 1-.6-.6v-1.9h-2v1h-5.5v-1h-3v1.9a.6 .6 0 0 1-.6 .6h-2.8a.6 .6 0 0 1-.6-.6v-24.5a.6 .6 0 0 1 .6-.6v-.5h-.6zM138.8 91.6h1v.5h2.6v1.4h.7v-1.9h4v1.9h.7v-1.4h2.5v-.5h1v1.9l.5 3.3v15.8l-.3 .8-2.7 1.4h-7.4l-2.5-1.3-.5-.6v-16.1l.4-3.3zM168.5 104.2a5.9 5.9 0 0 0 5.8 4.6M192.9 108.8a2.03 2.03 0 0 0 2.5-1.1l.1-13.4a1.12 1.12 0 0 0-1.5-1 1.7 1.7 0 0 0-1.7-1.7h-21a1.7 1.7 0 0 0-1.7 1.7 1.96 1.96 0 0 0-2.4 1l-.1 13a1.5 1.5 0 0 0 1.5 1.5h8.7v.5h8v-.5l3.6-.1 2-.5 .6 .6a1 1 0 0 0 1.4 0M12.8 143.8l.9-.3h1a1.7 1.7 0 0 1 1.7-1.7h21a1.7 1.7 0 0 1 1.7 1.7 1.15 1.15 0 0 1 1.5 1v13a1.5 1.5 0 0 1-1.5 1.5h-1.2a1 1 0 0 1-1.4 0l-.6-.6-2 .6h-3.5v.5h-8v-.5h-8.7a1.5 1.5 0 0 1-1.5-1.5v-12.5l.1-.5z"/>
<path d="M13.6 154.4a5.9 5.9 0 0 0 5.8 4.6M60.9 141.8h3v1.4h2.4v-1.4h3v1.4h1a1 1 0 0 1 1 1v2.5a10.3 10.3 0 0 1 0 6.5h2a1 1 0 0 1 1 1v9.9l-1 1h-1l-.3 .7-2.7 1.4h-8.4l-2.7-1.4-.3-.7h-1l-1-1v-9.9a1 1 0 0 1 1-1h2a10.3 10.3 0 0 1 0-6.5v-2.5a1 1 0 0 1 1-1h1zM94.6 141.8h3v1.4h2.4v-1.4h3.1v1.4h.9a1 1 0 0 1 1 1v2.5a10.3 10.3 0 0 1 0 6.5h2a1 1 0 0 1 1 1v9.9l-1 1h-1l-.3 .7-2.7 1.4h-8.4l-2.6-1.4-.3-.7h-1l-1-1v-9.9a1 1 0 0 1 1-1h2a10.3 10.3 0 0 1 0-6.5v-2.5a1 1 0 0 1 1-1h.9zM125.1 142.2l.8-.4h13.6a.98 .98 0 0 1 1 .6l1.6 4.2v6.9h-.5l-.5 1.8 1.2 1.1a1 1 0 0 1-.1 1.4l-2.2 2a.99 .99 0 0 1-1.3 0l-.7-.6-1.3 .8h-11v-1.9h-1.8v-4.6h-.5v-6.9zM159.7 142.2l.8-.4h13.6a.98 .98 0 0 1 .9 .6l1.6 4.2v6.9h-.5l-.4 1.8 1.1 1.1a1 1 0 0 1 0 1.4l-2.3 2a.99 .99 0 0 1-1.3 0l-.7-.6-1.3 .8h-10.9v-1.9h-1.9v-4.6h-.5v-6.9zM12.6 185.9h1v.5h2.6v1.4h.7v-1.9h4v1.9h.7v-1.4h2.5v-.5h1v1.9l.5 3.3v15.9l-.4 .7-2.6 1.4h-7.4l-2.5-1.2-.5-.6v-16.2l.4-3.3zM41.4 185.9h1v.5h2.5v1.4h.7v-1.9h4v1.9h.7v-1.4h2.5v-.5h1v1.9l.5 3.3v15.9l-.3 .7-2.7 1.4h-7.4l-2.4-1.2-.5-.6-.1-16.2 .5-3.3zM69.8 186.1l.5-.2h20.7a.71 .71 0 0 1 .6 1h-.6v.5a.6 .6 0 0 1 .6 .6v24.5a.6 .6 0 0 1-.6 .6h-2.8a.6 .6 0 0 1-.6-.6v-1.9h-3v1h-5.5v-1h-2v1.9a.6 .6 0 0 1-.6 .6h-2.3a.6 .6 0 0 1-.6-.6v-1.9h-3.3a.6 .6 0 0 1-.6-.6v-22a.6 .6 0 0 1 .6-.6v-.5h-.6zM106.9 185.9h39.1v31.5h-4v-3h-9l-1.2 1h-6.7l-1.1-1h-7.6v3h-4v-3h-5.5zM161.8 185.9h1v.5h2.5v1.4h.7v-1.9h4v1.9h.7v-1.4h2.6v-.5h1v1.9l.4 3.3v15.9l-.3 .7-2.7 1.4h-7.4l-2.4-1.2-.5-.6-.1-16.2 .5-3.3zM12.8 238.1l.9-.3h1a1.7 1.7 0 0 1 1.7-1.7h21a1.7 1.7 0 0 1 1.7 1.7 1.15 1.15 0 0 1 1.5 1v13a1.5 1.5 0 0 1-1.5 1.5h-1.2a1 1 0 0 1-1.4 0l-.6-.6-2 .6h-3.5v.5h-8v-.5h-8.7a1.5 1.5 0 0 1-1.5-1.5v-12.5l.1-.4zM56.5 238.1l.9-.3h1a1.7 1.7 0 0 1 1.7-1.7h21a1.7 1.7 0 0 1 1.7 1.7 1.15 1.15 0 0 1 1.5 1v13a1.5 1.5 0 0 1-1.5 1.5h-1.1a1 1 0 0 1-1.4 0l-.6-.6-2.1 .6h-3.5v.5h-8v-.5h-8.7a1.5 1.5 0 0 1-1.5-1.5v-12.5l.1-.4z"/>
<path d="M103.5 236.5l.8-.4h7.3a.98 .98 0 0 1 1 .7l2.4 6.8 .2 1 .9 .5 .2 .2v3.2l-.2 .2-.9 .5a4.7 4.7 0 0 1-3.3 5 1.49 1.49 0 0 1-1.3 1.4h-5.2a1.39 1.39 0 0 1-1.4-1.4 4.8 4.8 0 0 1-3.3-5.1l-.9-.4-.2-.2v-3.2l.2-.2 .9-.5 .3-1zM133.8 236.1h4v.7h6.2v-.7h4v1.5l2.2 2.5v13a2.95 2.95 0 0 1-2.1 2.8l-2.5 .8h-9.1l-.9-.1a4.9 4.9 0 0 1-3.6-2l-.4-1.5v-13l2.2-2.5zM167.7 236.1h4v.7h6.2v-.7h4v1.5l2.2 2.5v13a2.95 2.95 0 0 1-2.1 2.8l-2.5 .8h-9.1l-.9-.1a4.9 4.9 0 0 1-3.6-2l-.4-1.5v-13l2.2-2.5zM13.6 248.8a5.9 5.9 0 0 0 5.8 4.5M57.3 248.8a5.9 5.9 0 0 0 5.8 4.5"/>
</g>
<path d="M12 16.2h186" fill="none" stroke="#000" stroke-width=".5"/>
<text font-size="3.5" x="100.9" y="290.9">- 12 -</text>
<text font-size="2.8" x="101.2" y="15.1">SRS</text>
<g font-size="2.1">
<text x="58.7" y="22.2">F108</text>
<text x="141.6" y="22.2">F115</text>
<text x="186.4" y="22.2">I6</text>
<text x="58.4" y="25.7">White</text>
<text x="140.9" y="25.7">Yellow</text>
<text x="184.3" y="25.7">Yellow</text>
<text x="184.3" y="36.8">1</text>
<text x="188.8" y="36.8">2</text>
<text x="15.3" y="46.8">1</text>
<text x="18.8" y="46.8">2</text>
<text x="22.3" y="46.8">3</text>
<text x="25.8" y="46.8">4</text>
<text x="29.3" y="46.8">5</text>
<text x="32.8" y="46.8">6</text>
<text x="36.3" y="46.8">7</text>
<text x="39.8" y="46.8">8</text>
<text x="43.3" y="46.8">9</text>
<text x="46.1" y="46.8">10</text>
<text x="49.7" y="46.8">11</text>
<text x="133.4" y="43.4">1</text>
<text x="136.1" y="43.4">2</text>
<text x="138.8" y="43.4">3</text>
<text x="141.5" y="43.4">4</text>
<text x="144.2" y="43.4">5</text>
<text x="146.9" y="43.4">6</text>
<text x="149.6" y="43.4">7</text>
<text x="152.3" y="43.4">8</text>
<text x="155" y="43.4">9</text>
<text x="14.7" y="51.2">12</text>
<text x="18.1" y="51.2">13</text>
<text x="21.6" y="51.2">14</text>
<text x="25.1" y="51.2">15</text>
<text x="28.6" y="51.2">16</text>
<text x="32.1" y="51.2">17</text>
<text x="35.6" y="51.2">18</text>
<text x="39.1" y="51.2">19</text>
<text x="42.7" y="51.2">20</text>
<text x="46.2" y="51.2">21</text>
<text x="49.7" y="51.2">22</text>
<text x="132.8" y="50.5">10</text>
<text x="135.6" y="50.5">11</text>
<text x="138.2" y="50.5">12</text>
<text x="140.9" y="50.5">13</text>
<text x="143.6" y="50.5">14</text>
<text x="146.3" y="50.5">15</text>
<text x="149" y="50.5">16</text>
<text x="151.7" y="50.5">17</text>
<text x="154.4" y="50.5">18</text>
<text x="181.1" y="49.6">90980-12490</text>
<text x="132.8" y="57.3">19</text>
<text x="135.5" y="57.3">20</text>
<text x="138.2" y="57.3">21</text>
<text x="140.9" y="57.3">22</text>
<text x="143.6" y="57.3">23</text>
<text x="146.3" y="57.3">24</text>
<text x="149" y="57.3">25</text>
<text x="151.7" y="57.3">26</text>
<text x="154.4" y="57.3">27</text>
<text x="54.9" y="65.2">90980-12372</text>
<text x="132.8" y="64.3">28</text>
<text x="135.5" y="64.3">29</text>
<text x="138.2" y="64.3">30</text>
<text x="140.9" y="64.3">31</text>
<text x="143.6" y="64.3">32</text>
<text x="146.3" y="64.3">33</text>
<text x="149" y="64.3">34</text>
<text x="151.7" y="64.3">35</text>
<text x="154.4" y="64.3">36</text>
<text x="137.5" y="77.2">90980-12C56</text>
<text x="20.7" y="86.9">J6</text>
<text x="64.8" y="86.9">M1</text>
<text x="110.6" y="86.9">M2</text>
<text x="143.6" y="86.9">M7</text>
<text x="179.8" y="86.9">M8</text>
<text x="18.7" y="90.4">Yellow</text>
<text x="63.2" y="90.4">Yellow</text>
<text x="109.1" y="90.4">Yellow</text>
<text x="142.1" y="90.4">Yellow</text>
<text x="178.3" y="90.4">Yellow</text>
<text x="18.7" y="101.5">1</text>
<text x="23.2" y="101.5">2</text>
<text x="51.6" y="98.1">1</text>
<text x="55.7" y="98.1">2</text>
<text x="59.7" y="98.1">3</text>
<text x="63.7" y="98.1">4</text>
<text x="67.7" y="98.1">5</text>
<text x="71.7" y="98.1">6</text>
<text x="75.8" y="98.1">7</text>
<text x="79.8" y="98.1">8</text>
<text x="104.5" y="96.6">1</text>
<text x="108" y="96.6">2</text>
<text x="111.5" y="96.6">3</text>
<text x="115" y="96.6">4</text>
<text x="118.5" y="96.6">5</text>
<text x="142.8" y="100.3">1</text>
<text x="146.3" y="100.3">2</text>
<text x="176.2" y="101.5">1</text>
<text x="179.2" y="101.5">2</text>
<text x="182.2" y="101.5">3</text>
<text x="185.2" y="101.5">4</text>
<text x="51.6" y="107.1">9</text>
<text x="55" y="107.1">10</text>
<text x="59.1" y="107.1">11</text>
<text x="63" y="107.1">12</text>
<text x="67" y="107.1">13</text>
<text x="71.1" y="107.1">14</text>
<text x="75.1" y="107.1">15</text>
<text x="79.1" y="107.1">16</text>
<text x="104.5" y="105.1">6</text>
<text x="108" y="105.1">7</text>
<text x="111.5" y="105.1">8</text>
<text x="115" y="105.1">9</text>
<text x="117.8" y="105.1">10</text>
<text x="103.9" y="113.6">11</text>
<text x="107.4" y="113.6">12</text>
<text x="110.8" y="113.6">13</text>
<text x="114.3" y="113.6">14</text>
<text x="117.8" y="113.6">15</text>
<text x="175.1" y="113.6">90980-12699</text>
<text x="15.5" y="114.2">90980-12490</text>
<text x="51" y="116.1">17</text>
<text x="55" y="116.1">18</text>
<text x="59" y="116.1">19</text>
<text x="63.1" y="116.1">20</text>
<text x="67.1" y="116.1">21</text>
<text x="71.1" y="116.1">22</text>
<text x="75.1" y="116.1">23</text>
<text x="79.2" y="116.1">24</text>
<text x="138.8" y="119.1">90980-12452</text>
<text x="105.8" y="123.1">90980-12449</text>
<text x="60" y="127.4">90980-12392</text>
<text x="24.4" y="137.1">M11</text>
<text x="63" y="137.1">M16</text>
<text x="96.8" y="137.1">M17</text>
<text x="130.9" y="137.1">M28</text>
<text x="165.5" y="137.1">M29</text>
<text x="23.3" y="140.6">Yellow</text>
<text x="62.5" y="140.6">Black</text>
<text x="96.3" y="140.6">Black</text>
<text x="130" y="140.6">Yellow</text>
<text x="164.5" y="140.6">Yellow</text>
<text x="21.3" y="151.8">1</text>
<text x="24.3" y="151.8">2</text>
<text x="27.3" y="151.8">3</text>
<text x="30.3" y="151.8">4</text>
<text x="62.7" y="150.6">1</text>
<text x="66.4" y="150.6">2</text>
<text x="96.4" y="150.6">1</text>
<text x="100.1" y="150.6">2</text>
<text x="129.9" y="151.7">1</text>
<text x="134.4" y="151.7">2</text>
<text x="164.5" y="151.7">1</text>
<text x="169" y="151.7">2</text>
<text x="20.1" y="163.9">90980-12699</text>
<text x="126.7" y="164.5">90980-12490</text>
<text x="161.3" y="164.5">90980-12490</text>
<text x="58.9" y="171.5">90980-12575</text>
<text x="92.6" y="171.5">90980-12575</text>
<text x="15.9" y="184.8">Yellow</text>
<text x="16.8" y="181.2">M40</text>
<text x="44.6" y="184.8">Yellow</text>
<text x="45.6" y="181.2">M41</text>
<text x="77.6" y="184.8">Yellow</text>
<text x="78.5" y="181.2">M44</text>
<text x="123.4" y="184.8">Yellow</text>
<text x="124.4" y="181.2">M45</text>
<text x="165" y="184.8">Yellow</text>
<text x="166" y="181.2">M49</text>
<text x="73" y="190.9">1</text>
<text x="76.5" y="190.9">2</text>
<text x="80" y="190.9">3</text>
<text x="83.5" y="190.9">4</text>
<text x="87" y="190.9">5</text>
<text x="16.6" y="194.6">1</text>
<text x="20.1" y="194.6">2</text>
<text x="45.3" y="194.6">1</text>
<text x="48.8" y="194.6">2</text>
<text x="111.8" y="192.4">1</text>
<text x="115.8" y="192.4">2</text>
<text x="119.8" y="192.4">3</text>
<text x="123.8" y="192.4">4</text>
<text x="127.9" y="192.4">5</text>
<text x="131.9" y="192.4">6</text>
<text x="135.9" y="192.4">7</text>
<text x="139.9" y="192.4">8</text>
<text x="165.7" y="194.6">1</text>
<text x="169.2" y="194.6">2</text>
<text x="73" y="199.4">6</text>
<text x="76.5" y="199.4">7</text>
<text x="80" y="199.4">8</text>
<text x="83.5" y="199.4">9</text>
<text x="86.3" y="199.5">10</text>
<text x="111.8" y="201.4">9</text>
<text x="115.1" y="201.4">10</text>
<text x="119.2" y="201.4">11</text>
<text x="123.1" y="201.4">12</text>
<text x="127.1" y="201.4">13</text>
<text x="131.2" y="201.4">14</text>
<text x="135.2" y="201.4">15</text>
<text x="139.2" y="201.4">16</text>
<text x="72.4" y="208">11</text>
<text x="75.8" y="208">12</text>
<text x="79.3" y="208">13</text>
<text x="82.8" y="208">14</text>
<text x="86.3" y="208">15</text>
<text x="12.6" y="213.5">90980-12452</text>
<text x="41.4" y="213.5">90980-12452</text>
<text x="111.1" y="210.4">17</text>
<text x="115.1" y="210.4">18</text>
<text x="119.1" y="210.4">19</text>
<text x="123.2" y="210.4">20</text>
<text x="127.3" y="210.4">21</text>
<text x="131.3" y="210.4">22</text>
<text x="135.3" y="210.4">23</text>
<text x="139.3" y="210.4">24</text>
<text x="161.8" y="213.5">90980-12452</text>
<text x="74.4" y="217.5">90980-12450</text>
<text x="120.2" y="221.8">90980-12390</text>
<text x="24.3" y="231.4">M50</text>
<text x="68" y="231.4">M51</text>
<text x="105.9" y="231.4">M72</text>
<text x="138.8" y="231.4">M83</text>
<text x="172.7" y="231.4">M84</text>
<text x="23.3" y="235">Yellow</text>
<text x="67.1" y="235">Yellow</text>
<text x="105.7" y="235">Gray</text>
<text x="137.9" y="235">Yellow</text>
<text x="171.8" y="235">Yellow</text>
<text x="21.3" y="246.1">1</text>
<text x="24.3" y="246.1">2</text>
<text x="27.3" y="246.1">3</text>
<text x="30.3" y="246.1">4</text>
<text x="65" y="246.1">1</text>
<text x="68" y="246.1">2</text>
<text x="71" y="246.1">3</text>
<text x="74" y="246.1">4</text>
<text x="105.4" y="246.2">1</text>
<text x="105.4" y="249.6">3</text>
<text x="109.4" y="246.2">2</text>
<text x="109.4" y="249.6">4</text>
<text x="138.6" y="249.1">1</text>
<text x="142.1" y="249.1">2</text>
<text x="172.5" y="249.1">1</text>
<text x="176" y="249.1">2</text>
<text x="20.1" y="258.2">90980-12699</text>
<text x="63.9" y="258.2">90980-12699</text>
<text x="101.7" y="260">90980-10942</text>
<text x="134.6" y="261.1">90980-12698</text>
<text x="168.5" y="261.1">90980-12698</text>
</g>
</svg>
